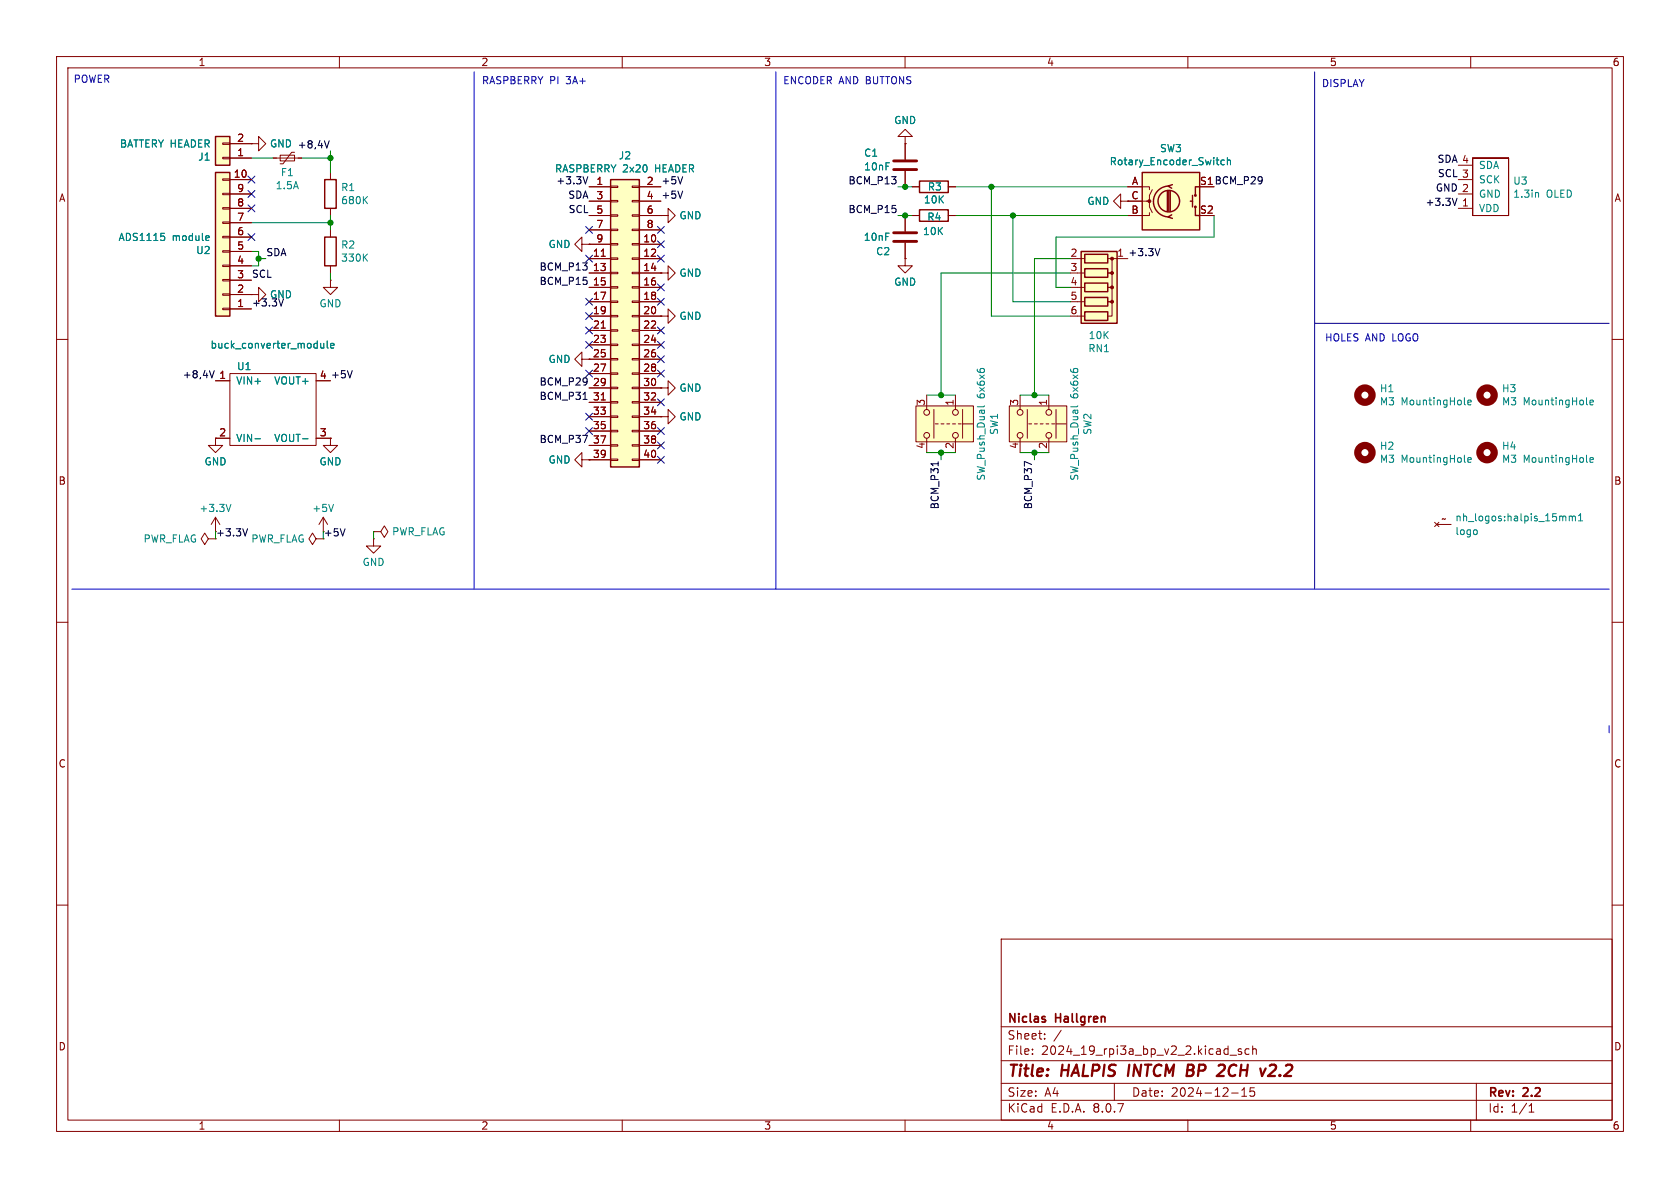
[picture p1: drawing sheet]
<svg xmlns="http://www.w3.org/2000/svg" width="297mm" height="210mm" viewBox="0 0 297 210" stroke-linecap="round" stroke-linejoin="round" font-family="sans-serif">
<g fill="none" stroke="#840000" stroke-width=".18">
<path d="M10 10h277v190h-277zM12 12h273v186h-273zM60 10v2M110 10v2M160 10v2M210 10v2M260 10v2M58.4 30.5v1.3M58.4 36.8v1.3M160 38.1v2.8M44.4 52.1h1.3v-1.3l1.3 1.3-1.3 1.2v-1.2M44.4 52.1h.1"/>
<path d="M160 42.9v2.8M10 60h2M38.1 67.3h2.5M38.1 77.5h2.5M40.6 66h15.3v12.7h-15.3zM55.9 77.5h2.5M58.4 77.5v1.2h1.3l-1.3 1.3-1.3-1.3h1.3M58.4 77.5h.1M285 60h2M55.9 95.3l-.7-1.1-.6 1.1 .6 1 .7-1h1.2M57.1 91.4l-.7 1.3M57.1 91.4v2.6"/>
<path d="M57.1 91.4l.8 1.3M66 95.3v1.2h1.3l-1.3 1.3-1.2-1.3h1.2M66 95.3h.1M66 94h1.3l.6-1 .7 1-.7 1-.6-1M66 94h.1M10 110h2M285 110h2M10 160h2M177 166h108v32h-108zM285 160h2M60 198v2M110 198v2"/>
<path d="M160 198v2M177 194.5h108M177 191.5h108M177 187.5h108M177 181.5h108M182.5 186.3v.1M182.5 185.5v.1M184.7 183.6v.1M184.7 182.8v.1M187.6 182.1l-1.3 2M197 191.5v3M210 198v2"/>
<path d="M217.5 186.5h1.1M217.7 193.2h1.2M219.5 185.5l-.4-.1-.2 .2 .1 .2 .5 .2v.3h-.6M219.5 193.8h.9M219.5 192.7l.5-.4v1.5M220.8 185.5l-.4-.1-.3 .3v.4l.1 .2h.6M221.5 185.5l.2-.1 .3 .1 .1 .9M221.5 184.9v1.5M221.7 192.3h-.7v.7l.2-.1h.5l.1 .3-.1 .5-.2 .1-.5-.1M260 198v2M261 191.5v6.5M270.3 196.6h.9"/>
<path d="M270.3 195.5l.4-.4v1.5"/>
</g>
<path d="M199.6 188.2l-.2 2M209.9 189.2h.7M210 188.2h.7M210.6 189.2l.2 .1M210.7 190.1l-.9 .1M210.8 189.1l-.2 .1M216.5 188.4v.4l-.1 .3M224.5 188.4l.3-.2h.5l.2 .2M225.6 188.8l-.2 .3-1.2 1.1h1.2" fill="none" stroke="#840000" stroke-width=".4"/>
<path d="M184.8 180.3v.3" fill="none" stroke="#840000" stroke-width=".3"/>
<path d="M57.4 31.8h2v5h-2z" fill="none" stroke="#840000" stroke-width=".25"/>
<path d="M64.4 35.3l.6 .7M65 34.7l-.8 .8M45.1 77.6h1M53.5 77.6h1M56.7 60.7l.1 .8h.3l.1-.1M57.2 60.7v.8M57.8 60.3v1.1l.2 .1M58.5 61.1l.6-.1-.1-.2-.4-.1-.1 .2v.6h.5M59 89.2l-.5 1.2" fill="none" stroke="#008484" stroke-width=".18"/>
<path d="M158 41.1h4.1M158 42.7h4.1" fill="none" stroke="#840000" stroke-width=".51"/>
<path d="M38.1 30.5h2.5v25.4h-2.5z" fill="#ffffc2"/>
<g fill="none" stroke="#840000" stroke-width=".18">
<path d="M39.4 31.6h1.2v.3h-1.2zM39.4 34.2h1.2v.2h-1.2zM39.4 36.7h1.2v.3h-1.2zM39.4 39.2h1.2v.3h-1.2zM40.6 31.8h3.8M40.6 39.4h3.8M40.6 36.8h3.8M40.6 34.3h3.8M160 25.4v2.8M160 30.2v2.8M198.1 35.6v-1.3l-1.3 1.3 1.3 1.2v-1.2h1.3M39.4 41.8h1.2v.2h-1.2z"/>
<path d="M39.4 44.3h1.2v.3h-1.2zM39.4 46.9h1.2v.2h-1.2zM39.4 49.4h1.2v.3h-1.2zM39.4 51.9h1.2v.3h-1.2zM39.4 54.5h1.2v.2h-1.2zM40.6 54.6h3.8M40.6 52.1h3.8M40.6 49.5h3.8M40.6 47h3.8M40.6 44.5h3.8M40.6 41.9h3.8M58.4 49.5v1.3h1.3l-1.3 1.3-1.3-1.3h1.3"/>
<path d="M58.4 49.5h.1M58.4 40.6v1.3M58.4 47v1.3M102.9 81.3v-1.3l-1.3 1.3 1.3 1.3v-1.3h1.2M104.1 81.3h.1M253.6 92.3l.8 .8M254 92.7h2.5M254.4 92.3l-.8 .8"/>
</g>
<path d="M38.1 30.5h2.5v25.4h-2.5zM57.4 41.9h2v5.1h-2z" fill="none" stroke="#840000" stroke-width=".25"/>
<g fill="none" stroke="#008484" stroke-width=".18">
<path d="M28.5 41.2h.6M28.9 41.7l.2 .3v.3l-.2 .2M36.6 41.7h.3l.1 .3-.6 .1M36.9 42.5h-.3M64.4 45.4l.6 .8M65 44.9l-.8 .7M259.5 71.1l.6-.1-.1-.2-.3-.1-.2 .2 .1 .6h.4M281.1 71.1l.6-.1-.1-.2-.3-.1-.2 .2v.6h.5M259.5 81.3l.6-.1-.1-.3h-.3l-.2 .2 .1 .6h.4M261 93.7l.2 .2-.2 .5M276.5 91.2l.3 .2v.7M277.4 91.4l.4-.2 .2 .2"/>
<path d="M277.4 91.2v.9M278 91.4l.1-.2 .4 .1v.8M278 91.4v.7M279.1 92.1h.7M279.1 91.2l.3-.4v1.3M281.1 81.3l.6-.1-.1-.3h-.3l-.2 .2v.6h.5"/>
</g>
<path d="M158 30h4.1M158 28.4h4.1" fill="none" stroke="#840000" stroke-width=".51"/>
<g fill="none" stroke="#840000" stroke-width="1.3">
<circle cx="241.3" cy="69.8" r="1.27"/>
<circle cx="262.9" cy="69.8" r="1.27"/>
<circle cx="241.3" cy="80" r="1.27"/>
<circle cx="262.9" cy="80" r="1.27"/>
</g>
<path d="M201.9 30.5h10.2v10.1h-10.2z" fill="#ffffc2"/>
<g fill="none" stroke="#840000" stroke-width=".25">
<path d="M201.9 30.5h10.2v10.1h-10.2zM206.4 33.8v3.5M206.6 32.9a2.73 2.73 0 0 0-2.7 2.7 2.73 2.73 0 0 0 2.7 2.7M206.6 33.8v3.5M206.9 33.8v3.5M207.1 38l-.6 .4 .8 .2M207.3 32.6l-.8 .3 .6 .4M210.4 35.6h.4M210.8 34.5v2.1M211.3 36.6v1.5h.8M212.1 33h-.8v1.5"/>
<circle cx="206.6" cy="35.6" r="1.9"/>
<circle cx="211.3" cy="36.6" r=".13"/>
<circle cx="211.3" cy="34.5" r=".13"/>
</g>
<circle cx="203.2" cy="35.6" r=".25" fill="#840000" stroke="#840000" stroke-width=".18"/>
<path d="M199.4 33h3.8v.5M199.4 35.6h3.8v1l.5 1M203.2 37.6v.5h-3.8M203.7 33.5l-.5 1v1.1h-.5" fill="none" stroke="#840000" stroke-width=".18"/>
<path d="M216.4 28.3h-.3l-.3 .2 .2 .6h.4M217 28.4l.2-.1h.3v.8M217 27.9v1.2" fill="none" stroke="#008484" stroke-width=".18"/>
<path d="M191.1 44.5h6.4v12.7h-6.4z" fill="#ffffc2"/>
<path d="M191.1 44.5h6.4v12.7h-6.4zM191.8 45h4v1.5h-4zM191.8 47.5h4v1.5h-4zM191.8 50h4v1.6h-4zM191.8 52.6h4v1.5h-4zM191.8 55.1h4v1.5h-4z" fill="none" stroke="#840000" stroke-width=".25"/>
<g fill="#840000" stroke="#840000" stroke-width=".18">
<circle cx="196.6" cy="45.7" r=".25"/>
<circle cx="196.6" cy="48.3" r=".25"/>
<circle cx="196.6" cy="50.8" r=".25"/>
<circle cx="196.6" cy="53.3" r=".25"/>
</g>
<g fill="none" stroke="#840000" stroke-width=".18">
<path d="M116.8 38.1h1.3v-1.3l1.3 1.3-1.3 1.3v-1.3M116.8 38.1h.1M257.8 36.8h2.5M257.8 34.3h2.5M257.8 31.8h2.5M257.8 29.2h2.5M260.3 38.1h6.4zM260.3 27.9v10.2zM260.3 27.9h6.4zM266.7 27.9v10.2zM102.9 43.2v-1.3l-1.3 1.3 1.3 1.3v-1.3h1.2M104.1 43.2h.1"/>
<path d="M160 45.7v1.3h1.3l-1.3 1.3-1.3-1.3h1.3M160 45.7h.1M190.5 45.7h1.3M190.5 48.3h1.3M190.5 50.8h1.3M190.5 53.3h1.3M190.5 55.9h1.3M195.8 45.7h.8v2.6h-.8h.8v2.5h-.8h.8v2.5h-.8h.8v2.6h-.8M196.8 45.7h2.6M38.1 77.5v1.2h1.3l-1.3 1.3-1.3-1.3h1.3M116.8 73.7h1.3v-1.3l1.3 1.3-1.3 1.2v-1.2M116.8 73.7h.1"/>
<path d="M116.8 68.6h1.3v-1.3l1.3 1.3-1.3 1.3v-1.3M116.8 68.6h.1M38.1 91.4l-.8 1.3M38.1 91.4v2.6M38.1 91.4l.8 1.3"/>
</g>
<path d="M271.6 34l.4 .2v.7M40.8 89.2l-.4 1.2" fill="none" stroke="#008484" stroke-width=".18"/>
<path d="M107.9 31.8h5.1v50.8h-5.1z" fill="#ffffc2"/>
<g fill="none" stroke="#840000" stroke-width=".18">
<path d="M104.1 33h3.8M104.1 35.6h3.8M104.1 38.1h3.8M107.9 38h1.3v.2h-1.3zM107.9 35.4h1.3v.3h-1.3zM107.9 32.9h1.3v.2h-1.3zM111.8 38h1.2v.2h-1.2zM111.8 35.4h1.2v.3h-1.2zM111.8 32.9h1.2v.2h-1.2zM113 33h3.8M113 35.6h3.8M113 38.1h3.8"/>
<path d="M160 24.1h1.3l-1.3-1.2-1.3 1.2h1.3v1.3M160 25.4h.1M104.1 43.2h3.8M104.1 45.7h3.8M104.1 48.3h3.8M104.1 50.8h3.8M104.1 53.3h3.8M104.1 55.9h3.8M104.1 58.4h3.8M104.1 40.6h3.8M106.3 45.3h.7M106.3 58h.7"/>
<path d="M107.9 58.3h1.3v.2h-1.3zM107.9 55.8h1.3v.2h-1.3zM107.9 53.2h1.3v.3h-1.3zM107.9 50.7h1.3v.2h-1.3zM107.9 48.1h1.3v.3h-1.3zM107.9 45.6h1.3v.2h-1.3zM107.9 43.1h1.3v.2h-1.3zM107.9 40.5h1.3v.3h-1.3zM111.8 58.3h1.2v.2h-1.2zM111.8 55.8h1.2v.2h-1.2zM111.8 53.2h1.2v.3h-1.2zM111.8 50.7h1.2v.2h-1.2z"/>
<path d="M111.8 48.1h1.2v.3h-1.2zM111.8 45.6h1.2v.2h-1.2zM111.8 43.1h1.2v.2h-1.2zM111.8 40.5h1.2v.3h-1.2zM113 43.2h3.8M113 45.7h3.8M113 48.3h3.8M113 50.8h3.8M113 53.3h3.8M113 55.9h3.8M113 58.4h3.8M113 40.6h3.8"/>
<path d="M116.8 48.3h1.3v-1.3l1.3 1.3-1.3 1.2v-1.2M116.8 48.3h.1M116.8 55.9h1.3v-1.3l1.3 1.3-1.3 1.3v-1.3M116.8 55.9h.1M104.1 61h3.8M104.1 63.5h3.8M104.1 66h3.8M104.1 68.6h3.8M104.1 71.1h3.8M104.1 73.7h3.8M104.1 76.2h3.8M104.1 78.7h3.8"/>
<path d="M106.3 70.7h.7M107.9 78.6h1.3v.3h-1.3zM107.9 76.1h1.3v.2h-1.3zM107.9 73.5h1.3v.3h-1.3zM107.9 71h1.3v.2h-1.3zM107.9 68.5h1.3v.2h-1.3zM107.9 65.9h1.3v.3h-1.3zM107.9 63.4h1.3v.2h-1.3zM107.9 60.8h1.3v.3h-1.3zM111.8 78.6h1.2v.3h-1.2zM111.8 76.1h1.2v.2h-1.2zM111.8 73.5h1.2v.3h-1.2z"/>
<path d="M111.8 71h1.2v.2h-1.2zM111.8 68.5h1.2v.2h-1.2zM111.8 65.9h1.2v.3h-1.2zM111.8 63.4h1.2v.2h-1.2zM111.8 60.8h1.2v.3h-1.2zM113 61h3.8M113 63.5h3.8M113 66h3.8M113 68.6h3.8M113 71.1h3.8M113 73.7h3.8M113 76.2h3.8"/>
<path d="M113 78.7h3.8M36.8 95.3l-.6-1.1-.6 1.1 .6 1 .6-1h1.3M104.1 81.3h3.8M107.9 81.2h1.3v.2h-1.3zM111.8 81.2h1.2v.2h-1.2zM113 81.3h3.8"/>
</g>
<path d="M107.9 31.8h5.1v50.8h-5.1z" fill="none" stroke="#840000" stroke-width=".25"/>
<path d="M161.9 71.8h10.2v6.3h-10.2z" fill="#ffffc2"/>
<g fill="none" stroke="#840000" stroke-width=".18">
<path d="M161.9 71.8h10.2v6.3h-10.2zM163.8 69.9v2.5M163.8 77.5v2.5M165.1 72.4v5.1M165.4 74.9h.5M166.4 74.9h.5M167.4 74.9h.5M168.4 74.9h.5M168.9 69.9v2.5M168.9 77.5v2.5M169.4 74.9h.5M170.2 74.9h1.8"/>
<path d="M170.2 72.4v5.1"/>
<circle cx="163.8" cy="77" r=".51"/>
<circle cx="163.8" cy="72.9" r=".51"/>
<circle cx="168.9" cy="77" r=".51"/>
<circle cx="168.9" cy="72.9" r=".51"/>
</g>
<path d="M173.3 65.3l.2-.2 .5 .2M174 71.7l-.1 .2h-1.1" fill="none" stroke="#008484" stroke-width=".18"/>
<path d="M178.4 71.8h10.2v6.3h-10.2z" fill="#ffffc2"/>
<g fill="none" stroke="#840000" stroke-width=".18">
<path d="M44.4 25.4h1.3v-1.3l1.3 1.3-1.3 1.3v-1.3M44.4 25.4h.1M161.3 38.1h1.3M167.6 38.1h1.3M178.4 71.8h10.2v6.3h-10.2zM180.3 69.9v2.5M180.3 77.5v2.5M181.6 72.4v5.1M181.9 74.9h.5M182.9 74.9h.5M183.9 74.9h.5M184.9 74.9h.5"/>
<path d="M185.4 69.9v2.5M185.4 77.5v2.5M185.9 74.9h.5M186.7 74.9h1.8M186.7 72.4v5.1"/>
<circle cx="180.3" cy="72.9" r=".51"/>
<circle cx="180.3" cy="77" r=".51"/>
<circle cx="185.4" cy="77" r=".51"/>
<circle cx="185.4" cy="72.9" r=".51"/>
</g>
<path d="M189.8 65.3l.2-.2 .5 .2M190.5 71.7l-.1 .2h-1.1" fill="none" stroke="#008484" stroke-width=".18"/>
<path d="M162.6 37.1h5v2h-5z" fill="none" stroke="#840000" stroke-width=".25"/>
<path d="M38.1 24.1h2.5v5.1h-2.5z" fill="#ffffc2"/>
<g fill="none" stroke="#840000" stroke-width=".18">
<path d="M39.4 25.3h1.2v.2h-1.2zM39.4 27.8h1.2v.3h-1.2zM40.6 27.9h3.8M40.6 25.4h3.8M40.6 31.8h3.8M40.6 39.4h3.8M40.6 36.8h3.8M40.6 34.3h3.8M44.4 25.4h.1M48.3 27.9h5M49.5 27.4h2.6v1h-2.6zM52.1 26.9h-.5l-1.6 2.1h-.5"/>
<path d="M104.1 33h3.8M104.1 38.1h3.8M104.1 35.6h3.8M113 33h3.8M113 38.1h3.8M113 35.6h3.8M116.8 38.1h.1M160 25.4h.1M160 25.4v2.8M160 30.2v2.8M160 38.1v2.8M161.3 33h1.3"/>
<path d="M161.3 38.1h1.3M167.6 33h1.3M167.6 38.1h1.3M199.4 33h2.5M199.4 38.1h2.5M199.4 35.6h2.5M40.6 54.6h3.8M40.6 52.1h3.8M40.6 49.5h3.8M40.6 47h3.8M40.6 44.5h3.8M40.6 41.9h3.8"/>
<path d="M44.4 52.1h.1M104.1 43.2h.1M104.1 43.2h3.8M104.1 45.7h3.8M104.1 48.3h3.8M104.1 50.8h3.8M104.1 53.3h3.8M104.1 55.9h3.8M104.1 58.4h3.8M104.1 40.6h3.8M106.3 45.3h.7M106.3 58h.7"/>
<path d="M113 43.2h3.8M113 45.7h3.8M113 48.3h3.8M113 50.8h3.8M113 53.3h3.8M113 55.9h3.8M113 58.4h3.8M113 40.6h3.8M116.8 48.3h.1M116.8 55.9h.1M160 45.7h.1M160 42.9v2.8"/>
<path d="M38.1 67.3h2.5M38.1 77.5h2.5M55.9 77.5h2.5M58.4 77.5h.1M102.9 63.5v-1.3l-1.3 1.3 1.3 1.3v-1.3h1.2M104.1 63.5h.1M104.1 61h3.8M104.1 63.5h3.8M104.1 66h3.8M104.1 68.6h3.8M104.1 71.1h3.8M104.1 73.7h3.8"/>
<path d="M104.1 76.2h3.8M104.1 78.7h3.8M106.3 70.7h.7M113 61h3.8M113 63.5h3.8M113 66h3.8M113 68.6h3.8M113 71.1h3.8M113 73.7h3.8M113 76.2h3.8M113 78.7h3.8M116.8 68.6h.1"/>
<path d="M116.8 73.7h.1M104.1 81.3h.1M104.1 81.3h3.8M113 81.3h3.8"/>
</g>
<path d="M38.1 24.1h2.5v5.1h-2.5zM162.6 32h5v2h-5z" fill="none" stroke="#840000" stroke-width=".25"/>
<g fill="none" stroke="#000" stroke-width=".18">
<path d="M58.2 24.9l-.4 1.3M103.9 31.2l-.4 1.3M120.7 33.8l-.4 1.2M120.7 31.2l-.4 1.3M257.6 35l-.4 1.3M50.1 52.8l-.4 1.3M205.1 43.9l-.5 1.3M37.9 65.5l-.4 1.3M62.3 65.5l-.5 1.3M103.1 70.6h.7M43.8 93.5l-.5 1.2M61 93.5l-.4 1.2"/>
<path d="M165.9 81.6v.7"/>
</g>
<path d="M83.8 12.7v91.4M137.2 12.7v91.4M232.4 12.7v91.4M232.4 57.2h52.1M12.7 104.1h271.8M284.5 128.3v1.2" fill="none" stroke="#0000c2" stroke-width=".18"/>
<g fill="none" stroke="#008400" stroke-width=".18">
<path d="M44.4 27.9h3.9M44.4 39.4h14M53.3 27.9h5.1M58.4 26.7v3.8M58.4 38.1v2.5M158.7 33h2.6M158.7 38.1h2.6M168.9 33h30.5M168.9 38.1h30.5M175.3 33v22.9h13.9M179.1 38.1v15.2h10.1M214.6 38.1v3.8h-27.9v8.9h2.5"/>
<path d="M44.4 44.5h1.3v2.5h-1.3M45.7 45.7h1.3M58.4 48.3v1.2M189.2 48.3h-22.8v21.6M189.2 45.7h-6.3v24.2M163.8 69.9h5.1M180.3 69.9h5.1M66 94v1.3M163.8 80h5.1M166.4 80v1.3M180.3 80h5.1M182.9 80v1.3"/>
</g>
<g fill="none" stroke="#000084" stroke-width=".18">
<path d="M43.8 36.2l1.3 1.2M43.8 33.7l1.3 1.2M43.8 31.1l1.3 1.3M45.1 36.2l-1.3 1.2M45.1 33.7l-1.3 1.2M45.1 31.1l-1.3 1.3M43.8 41.3l1.3 1.2M45.1 41.3l-1.3 1.2M103.5 45.1l1.2 1.2M103.5 55.3l1.2 1.2M103.5 40l1.2 1.2M103.5 52.7l1.2 1.2"/>
<path d="M103.5 57.8l1.2 1.2M104.7 57.8l-1.2 1.2M104.7 55.3l-1.2 1.2M104.7 52.7l-1.2 1.2M104.7 45.1l-1.2 1.2M104.7 40l-1.2 1.2M116.2 50.2l1.2 1.2M116.2 45.1l1.2 1.2M116.2 42.6l1.2 1.2M116.2 40l1.2 1.2M116.2 57.8l1.2 1.2M116.2 52.7l1.2 1.2"/>
<path d="M117.4 50.2l-1.2 1.2M117.4 45.1l-1.2 1.2M117.4 42.6l-1.2 1.2M117.4 40l-1.2 1.2M117.4 57.8l-1.2 1.2M117.4 52.7l-1.2 1.2M103.5 65.4l1.2 1.2M103.5 60.4l1.2 1.2M103.5 73.1l1.2 1.2M103.5 75.6l1.2 1.2M104.7 75.6l-1.2 1.2M104.7 73.1l-1.2 1.2"/>
<path d="M104.7 65.4l-1.2 1.2M104.7 60.4l-1.2 1.2M116.2 65.4l1.2 1.2M116.2 62.9l1.2 1.2M116.2 70.5l1.2 1.2M116.2 78.1l1.2 1.2M116.2 60.4l1.2 1.2M116.2 75.6l1.2 1.2M117.4 65.4l-1.2 1.2M117.4 62.9l-1.2 1.2M117.4 70.5l-1.2 1.2M117.4 78.1l-1.2 1.2"/>
<path d="M117.4 60.4l-1.2 1.2M117.4 75.6l-1.2 1.2M116.2 80.7l1.2 1.2M117.4 80.7l-1.2 1.2"/>
</g>
<g fill="none" stroke="#008484" stroke-width=".18">
<path d="M216.4 28.3h-.3l-.3 .2 .2 .6h.4M217 28.4l.2-.1h.3v.8M217 27.9v1.2M28.5 41.2h.6M28.9 41.7l.2 .3v.3l-.2 .2M36.6 41.7h.3l.1 .3-.6 .1M36.9 42.5h-.3M45.1 77.6h1M53.5 77.6h1M56.7 60.7l.1 .8h.3l.1-.1M57.2 60.7v.8M57.8 60.3v1.1l.2 .1"/>
<path d="M58.5 61.1l.6-.1-.1-.2-.4-.1-.1 .2v.6h.5"/>
</g>
<g fill="#008400" stroke="#008400" stroke-width=".18">
<circle cx="58.4" cy="27.9" r=".46"/>
<circle cx="58.4" cy="39.4" r=".46"/>
<circle cx="45.7" cy="45.7" r=".46"/>
<circle cx="166.4" cy="69.9" r=".46"/>
<circle cx="166.4" cy="80" r=".46"/>
<circle cx="182.9" cy="69.9" r=".46"/>
<circle cx="182.9" cy="80" r=".46"/>
<circle cx="179.1" cy="38.1" r=".46"/>
<circle cx="175.3" cy="33" r=".46"/>
<circle cx="160" cy="38.1" r=".46"/>
<circle cx="160" cy="33" r=".46"/>
</g>
<g font-size="2.8" fill="#840000">
<text x="178" y="190.9">Title:</text>
<text x="187.7" y="190.9">HALPIS</text>
<text x="200.3" y="190.9">INTCM</text>
<text x="211.4" y="190.9">BP</text>
<text x="217.8" y="190.9">2CH</text>
<text x="226.1" y="190.9">v2.2</text>
</g>
<g font-size="2.1" fill="#840000">
<text x="178" y="184">Sheet:</text>
<text x="178" y="181.2">Niclas</text>
<text x="186.7" y="181.2">Hallgren</text>
<text x="178" y="186.7">File:</text>
<text x="184.1" y="186.7">2024_19_rpi3a_bp_v2_2.kicad_sch</text>
<text x="178" y="196.9">KiCad</text>
<text x="178" y="194.1">Size:</text>
<text x="184.7" y="194.1">A4</text>
<text x="185.7" y="196.9">E.D.A.</text>
<text x="193.3" y="196.9">8.0.7</text>
<text x="200" y="194.1">Date:</text>
<text x="207" y="194.1">2024-12-15</text>
<text x="263" y="194.3">Rev:</text>
<text x="263" y="196.9">Id:</text>
<text x="267.1" y="196.9">1/1</text>
<text x="269.4" y="194.3">2.2</text>
</g>
<g font-size="1.8" fill="#840000">
<text x="35" y="11.9">1</text>
<text x="85" y="11.9">2</text>
<text x="135" y="11.9">3</text>
<text x="185" y="11.9">4</text>
<text x="235" y="11.9">5</text>
<text x="285" y="11.9">6</text>
<text x="41.8" y="27.7">1</text>
<text x="41.8" y="25.1">2</text>
<text x="10.3" y="35.9">A</text>
<text x="41.2" y="31.5">10</text>
<text x="41.8" y="34">9</text>
<text x="105.3" y="32.8">1</text>
<text x="105.3" y="35.3">3</text>
<text x="114.2" y="32.8">2</text>
<text x="114.2" y="35.3">4</text>
<text x="199.9" y="35.3">C</text>
<text x="200" y="32.8">A</text>
<text x="212" y="32.8">S1 BCM_P29</text>
<text x="212" y="32.8">S1</text>
<text x="285.3" y="35.9">A</text>
<text x="41.8" y="41.7">6</text>
<text x="41.8" y="39.1">7</text>
<text x="41.8" y="36.6">8</text>
<text x="105.3" y="37.8">5</text>
<text x="105.3" y="40.4">7</text>
<text x="114.2" y="37.8">6</text>
<text x="114.2" y="40.4">8</text>
<text x="199.9" y="37.8">B</text>
<text x="212" y="37.8">S2</text>
<text x="258.4" y="36.6">1</text>
<text x="41.8" y="46.7">4</text>
<text x="41.8" y="44.2">5</text>
<text x="104.7" y="45.5">11</text>
<text x="105.3" y="42.9">9</text>
<text x="113.6" y="42.9">10</text>
<text x="113.6" y="45.5">12</text>
<text x="189.2" y="45.5">2</text>
<text x="41.8" y="51.8">2</text>
<text x="41.8" y="49.3">3</text>
<text x="104.7" y="48">13</text>
<text x="104.7" y="50.5">15</text>
<text x="104.7" y="53.1">17</text>
<text x="113.6" y="48">14</text>
<text x="113.6" y="50.5">16</text>
<text x="113.6" y="53.1">18</text>
<text x="189.2" y="48">3</text>
<text x="189.2" y="50.5">4</text>
<text x="189.2" y="53.1">5</text>
<text x="41.8" y="54.4">1</text>
<text x="104.7" y="55.6">19</text>
<text x="104.7" y="58.2">21</text>
<text x="113.6" y="55.6">20</text>
<text x="113.6" y="58.2">22</text>
<text x="189.2" y="55.6">6</text>
<text x="104.7" y="60.7">23</text>
<text x="104.7" y="63.2">25</text>
<text x="104.7" y="65.8">27</text>
<text x="113.6" y="60.7">24</text>
<text x="113.6" y="63.2">26</text>
<text x="113.6" y="65.8">28</text>
<text x="38.7" y="67.1">1</text>
<text x="56.4" y="67.1">4 +5V</text>
<text x="56.4" y="67.1">4</text>
<text x="104.7" y="68.3">29</text>
<text x="104.7" y="70.9">31</text>
<text x="113.6" y="68.3">30</text>
<text x="113.6" y="70.9">32</text>
<text x="163.6" y="71.8" transform="rotate(-90 163.6 71.8)">3</text>
<text x="168.7" y="71.8" transform="rotate(-90 168.7 71.8)">1</text>
<text x="180.1" y="71.8" transform="rotate(-90 180.1 71.8)">3</text>
<text x="185.2" y="71.8" transform="rotate(-90 185.2 71.8)">1</text>
<text x="38.7" y="77.2">2</text>
<text x="56.4" y="77.2">3</text>
<text x="104.7" y="73.4">33</text>
<text x="104.7" y="75.9">35</text>
<text x="113.6" y="73.4">34</text>
<text x="113.6" y="75.9">36</text>
<text x="104.7" y="78.5">37</text>
<text x="104.7" y="81">39</text>
<text x="113.6" y="78.5">38</text>
<text x="113.6" y="81">40</text>
<text x="163.6" y="79.4" transform="rotate(-90 163.6 79.4)">4</text>
<text x="168.7" y="79.4" transform="rotate(-90 168.7 79.4)">2</text>
<text x="180.1" y="79.4" transform="rotate(-90 180.1 79.4)">4</text>
<text x="185.2" y="79.4" transform="rotate(-90 185.2 79.4)">2</text>
<text x="10.3" y="85.9">B</text>
<text x="285.3" y="85.9">B</text>
<text x="254.7" y="92.5">~</text>
<text x="10.3" y="135.9">C</text>
<text x="285.3" y="135.9">C</text>
<text x="10.3" y="185.9">D</text>
<text x="285.3" y="185.9">D</text>
<text x="35" y="199.9">1</text>
<text x="85" y="199.9">2</text>
<text x="135" y="199.9">3</text>
<text x="185" y="199.9">4</text>
<text x="235" y="199.9">5</text>
<text x="285" y="199.9">6</text>
</g>
<g font-size="1.8" fill="#0000c2">
<text x="12.9" y="14.8">POWER</text>
<text x="85.1" y="15.1">RASPBERRY PI</text>
<text x="100.2" y="15.1">3A+</text>
<text x="138.4" y="15.1">ENCODER AND BUTTONS</text>
<text x="233.6" y="15.6">DISPLAY</text>
<text x="234.2" y="60.6">HOLES AND LOGO</text>
</g>
<g font-size="1.8" fill="#008484">
<text x="158" y="22.1">GND</text>
<text x="21.1" y="26.3">BATTERY HEADER</text>
<text x="34.9" y="28.6">J1</text>
<text x="47.6" y="26.3">GND</text>
<text x="109.3" y="28.4">J2</text>
<text x="152.7" y="27.9">C1</text>
<text x="196.1" y="29.4">Rotary_Encoder_Switch</text>
<text x="205" y="27.1">SW3</text>
<text x="48.6" y="33.7">1.5A</text>
<text x="49.5" y="31.3">F1</text>
<text x="60.2" y="34">R1</text>
<text x="98" y="30.7">RASPBERRY 2x20</text>
<text x="115.9" y="30.7">HEADER</text>
<text x="152.7" y="30.3">10nF</text>
<text x="163.9" y="33.9">R3</text>
<text x="261.4" y="35.2">GND</text>
<text x="261.4" y="32.6">SCK</text>
<text x="261.4" y="30.1">SDA</text>
<text x="267.4" y="32.8">U3</text>
<text x="267.4" y="35.2">1.3in</text>
<text x="273.4" y="35.2">OLED</text>
<text x="60.2" y="36.3">680K</text>
<text x="120" y="39">GND</text>
<text x="163.1" y="41.8">10K</text>
<text x="163.2" y="36.2">10K</text>
<text x="163.8" y="39.2">R4</text>
<text x="192.1" y="36.4">GND</text>
<text x="261.4" y="37.7">VDD</text>
<text x="20.9" y="42.8">ADS1115</text>
<text x="30.4" y="42.8">module</text>
<text x="34.6" y="45.1">U2</text>
<text x="60.2" y="44.1">R2</text>
<text x="60.2" y="46.5">330K</text>
<text x="96.9" y="44">GND</text>
<text x="152.6" y="42.8">10nF</text>
<text x="154.8" y="45.3">C2</text>
<text x="47.6" y="52.9">GND</text>
<text x="120" y="49.1">GND</text>
<text x="158" y="50.7">GND</text>
<text x="56.4" y="54.5">GND</text>
<text x="120" y="56.7">GND</text>
<text x="37.1" y="61.8">buck_converter_module</text>
<text x="41.8" y="65.6">U1</text>
<text x="96.9" y="64.4">GND</text>
<text x="192.3" y="62.5">RN1</text>
<text x="192.4" y="60.1">10K</text>
<text x="41.7" y="68.2">VIN+</text>
<text x="48.4" y="68.2">VOUT+</text>
<text x="120" y="69.4">GND</text>
<text x="174.3" y="70.5" transform="rotate(-90 174.3 70.5)">6x6x6</text>
<text x="190.8" y="70.5" transform="rotate(-90 190.8 70.5)">6x6x6</text>
<text x="243.8" y="71.9">M3</text>
<text x="243.8" y="69.5">H1</text>
<text x="247.7" y="71.9">MountingHole</text>
<text x="265.4" y="71.9">M3</text>
<text x="265.4" y="69.5">H3</text>
<text x="269.3" y="71.9">MountingHole</text>
<text x="120" y="74.5">GND</text>
<text x="176.6" y="77" transform="rotate(-90 176.6 77)">SW1</text>
<text x="193.1" y="77" transform="rotate(-90 193.1 77)">SW2</text>
<text x="36.1" y="82.5">GND</text>
<text x="41.7" y="78.3">VIN-</text>
<text x="48.4" y="78.3">VOUT-</text>
<text x="56.4" y="82.5">GND</text>
<text x="96.9" y="82.1">GND</text>
<text x="243.8" y="82">M3</text>
<text x="243.8" y="79.7">H2</text>
<text x="247.7" y="82">MountingHole</text>
<text x="265.4" y="82">M3</text>
<text x="265.4" y="79.7">H4</text>
<text x="269.3" y="82">MountingHole</text>
<text x="174.3" y="85.1" transform="rotate(-90 174.3 85.1)">SW_Push_Dual</text>
<text x="190.8" y="85.1" transform="rotate(-90 190.8 85.1)">SW_Push_Dual</text>
<text x="35.2" y="90.7">+3.3V</text>
<text x="55.1" y="90.7">+5V</text>
<text x="69.2" y="94.8">PWR_FLAG</text>
<text x="257.2" y="92.4">nh_logos:halpis_15mm1</text>
<text x="257.2" y="94.8">logo</text>
<text x="25.3" y="96.1">PWR_FLAG</text>
<text x="44.3" y="96.1">PWR_FLAG</text>
<text x="64" y="100.2">GND</text>
</g>
<g font-size="1.8">
<text x="47.6" y="26.3">GND +8,4V</text>
<text x="254" y="28.9">SDA 4</text>
<text x="98.3" y="32.7">+3.3V</text>
<text x="100.4" y="35.2">SDA</text>
<text x="116.8" y="35.2">+5V</text>
<text x="116.8" y="32.7">+5V</text>
<text x="149.9" y="32.7">BCM_P13</text>
<text x="253.7" y="33.9">GND 2</text>
<text x="254.1" y="31.4">SCL 3</text>
<text x="100.4" y="37.8">SCL</text>
<text x="149.9" y="37.8">BCM_P15</text>
<text x="251.9" y="36.5">+3.3V</text>
<text x="47" y="45.4">SDA</text>
<text x="95.3" y="47.9">BCM_P13</text>
<text x="197.4" y="45.5">1 +3.3V</text>
<text x="44.4" y="49.2">SCL</text>
<text x="95.3" y="50.5">BCM_P15</text>
<text x="44.4" y="54.3">+3.3V</text>
<text x="32.2" y="67">+8,4V</text>
<text x="95.3" y="70.8">BCM_P31</text>
<text x="95.3" y="68.2">BCM_P29</text>
<text x="95.3" y="78.4">BCM_P37</text>
<text x="166" y="90.1" transform="rotate(-90 166 90.1)">BCM_P31</text>
<text x="182.5" y="90.1" transform="rotate(-90 182.5 90.1)">BCM_P37</text>
</g>
<g font-size="1.8" fill="#008400">
<text x="38.1" y="94.9">+3.3V</text>
<text x="57.1" y="94.9">+5V</text>
</g>
</svg>
